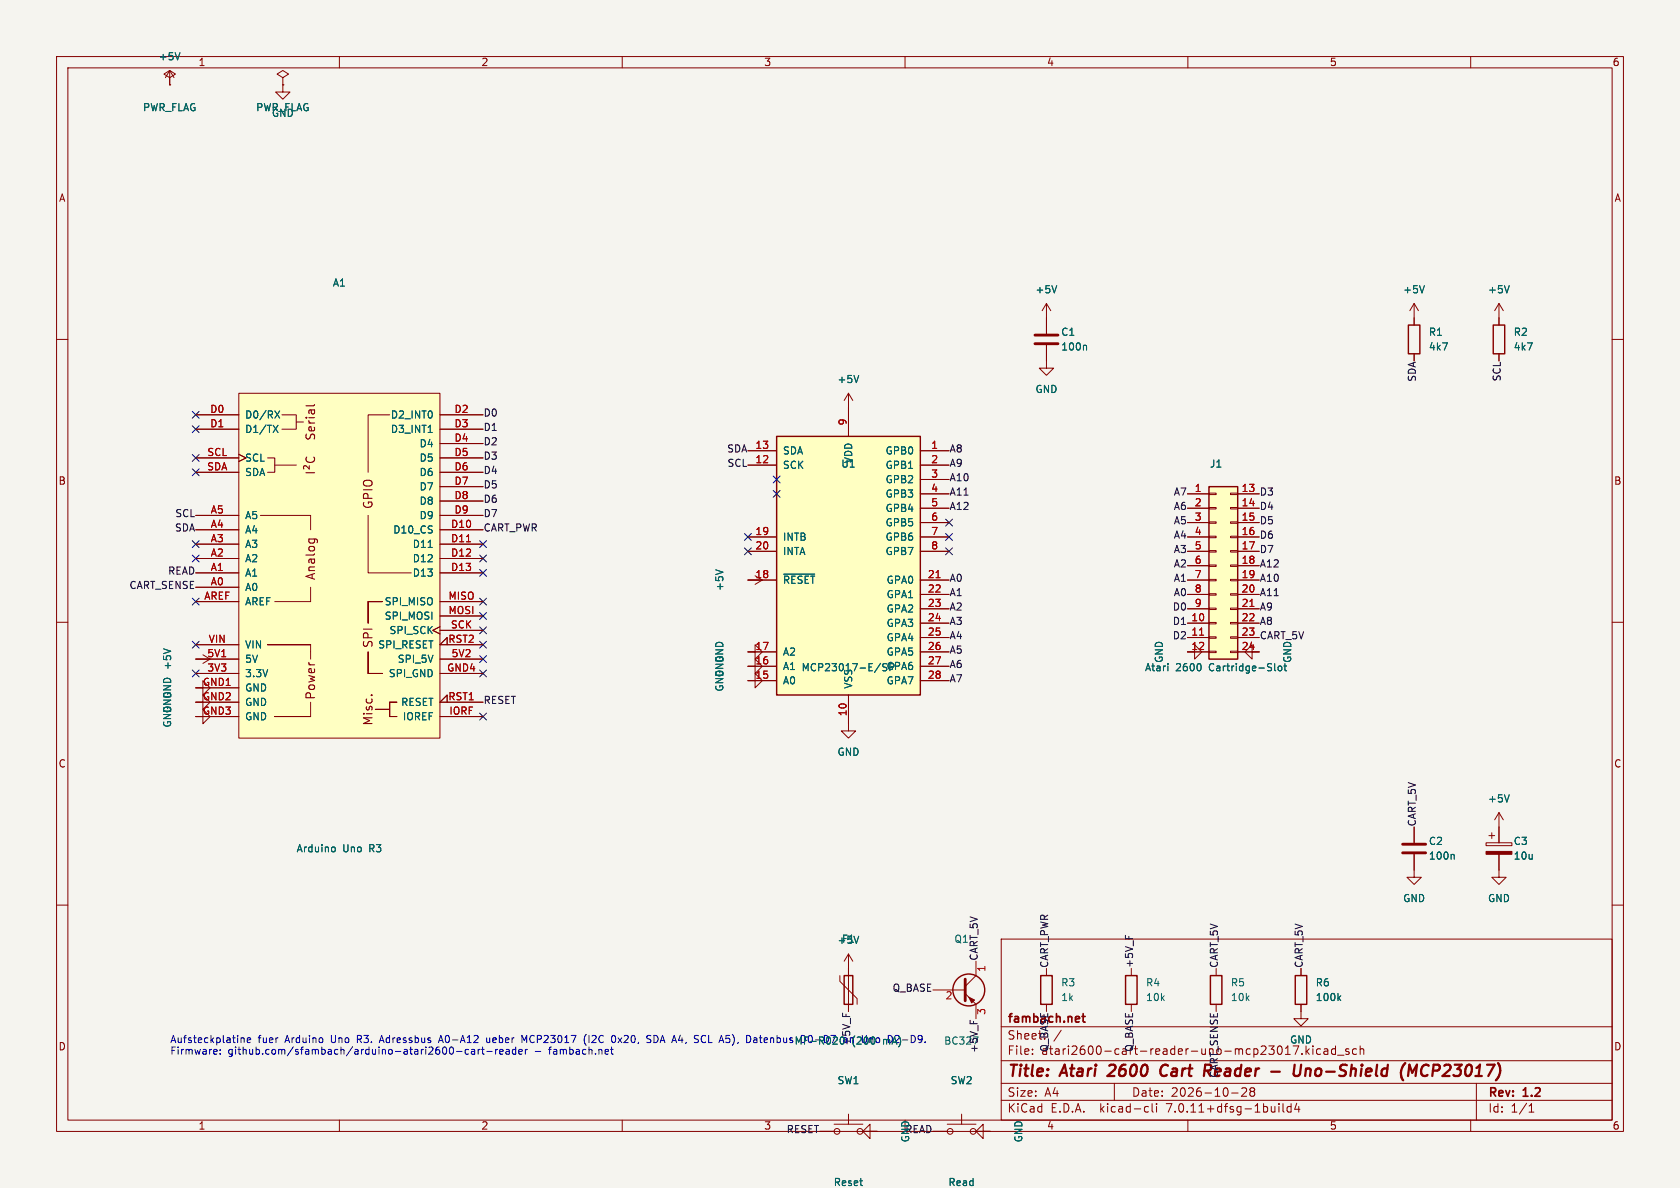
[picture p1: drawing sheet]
<svg xmlns="http://www.w3.org/2000/svg" width="297mm" height="210mm" viewBox="0 0 297 210" stroke-linecap="round" stroke-linejoin="round" font-family="sans-serif">
<path d="M0 0h297v210h-297z" fill="#f5f4ef" stroke="#f5f4ef" stroke-width=".18"/>
<g fill="none" stroke="#840000" stroke-width=".18">
<path d="M10 10h277v190h-277zM12 12h273v186h-273zM30 13.7l1-.6-1-.6-1 .6 1 .6v1.3M30 15h.1M30 12.5l-.8 1.2M30 12.5v2.5M30 12.5l.8 1.2M50 15v1.3h1.3l-1.3 1.2-1.3-1.2h1.3M50 13.7l1-.6-1-.6-1 .6 1 .6v1.3M50 15h.1M60 10v2M110 10v2"/>
<path d="M160 10v2M210 10v2M260 10v2M10 60h2M185 53.6l-.8 1.3M185 53.6v5.4M185 53.6l.8 1.3M250 53.6l-.8 1.3M250 53.6v3.9M250 53.6l.8 1.3M265 53.6v3.9M265 53.6l-.8 1.3"/>
<path d="M265 53.6l.8 1.3M285 60h2M34.6 73.3h7.6M34.6 75.9h7.6M42.2 69.5h35.6v61h-35.6zM49.8 73.3h2.6v2.6h-2.6M52.4 74.6h1.2M68.9 73.3h-3.8v10.2M77.8 73.3h7.6M77.8 75.9h7.6M77.8 78.4h7.6M132.2 79.7h5.1"/>
<path d="M150 69.5v7.6M150 69.5l-.8 1.3M150 69.5l.8 1.3M162.7 79.7h5.1M185 61v4.1h1.3l-1.3 1.2-1.3-1.2h1.3M250 62.5v1.3M265 62.5v1.3M34.6 98.7h7.6M34.6 96.2h7.6M34.6 93.7h7.6M34.6 91.1h7.6M34.6 81h7.6"/>
<path d="M34.6 83.5h7.6M42.2 80.3l1.3 .7-1.3 .6M46 91.1h8.9v2.6M47.3 81h1.3v2.5h-1.3M48.6 82.2h3.8M65.1 91.1v10.2h7.6M77.8 98.7h7.6M77.8 96.2h7.6M77.8 93.7h7.6M77.8 91.1h7.6M77.8 81h7.6M77.8 83.5h7.6"/>
<path d="M77.8 86h7.6M77.8 88.6h7.6M132.2 94.9h5.1M132.2 97.5h5.1M132.2 82.2h5.1M162.7 87.3h5.1M162.7 89.8h5.1M162.7 92.4h5.1M162.7 94.9h5.1M162.7 97.5h5.1M162.7 82.2h5.1M162.7 84.8h5.1"/>
<path d="M209.9 87.3h3.8M209.9 89.8h3.8M209.9 92.4h3.8M209.9 94.9h3.8M209.9 97.5h3.8M213.7 99.9h1.3v.2h-1.3zM213.7 97.3h1.3v.3h-1.3zM213.7 94.8h1.3v.2h-1.3zM213.7 92.3h1.3v.2h-1.3zM213.7 89.7h1.3v.3h-1.3zM213.7 87.2h1.3v.2h-1.3zM217.5 99.9h1.3v.2h-1.3z"/>
<path d="M217.5 97.3h1.3v.3h-1.3zM217.5 94.8h1.3v.2h-1.3zM217.5 92.3h1.3v.2h-1.3zM217.5 89.7h1.3v.3h-1.3zM217.5 87.2h1.3v.2h-1.3zM218.8 87.3h3.8M218.8 89.8h3.8M218.8 92.4h3.8M218.8 94.9h3.8M218.8 97.5h3.8M10 110h2M34.6 119.1h7.6"/>
<path d="M34.6 116.5h7.6M34.6 103.8h7.6M34.6 101.3h7.6M34.6 106.4h7.6M34.6 114h7.6M35.9 115.7l1.2 .8-1.2 .8M47.3 114h7.6zM54.9 103.8v2.6h-6.3M54.9 114v2.5M65.1 115.2v3.9zM65.1 119.1h2.5zM65.1 106.4v3.8z"/>
<path d="M65.1 106.4h2.5zM77.8 110.8l-1.3 .6 1.3 .7M77.8 119.1h7.6M77.8 116.5h7.6M77.8 101.3h7.6M77.8 106.4h7.6M77.8 108.9h7.6M77.8 111.4h7.6M79 114v-1.3l-1.2 1.3h7.6M132.2 102.5h5.1M133.5 115.2v1.3l1.3-1.3-1.3-1.2v1.2h-1.3h5.1M133.5 117.8v1.3l1.3-1.3-1.3-1.3v1.3h-1.3h5.1"/>
<path d="M134.8 102.5l-1.3 .8M162.7 110.2h5.1M162.7 112.7h5.1M162.7 115.2h5.1M162.7 102.5h5.1M162.7 105.1h5.1M162.7 107.6h5.1M162.7 117.8h5.1M209.9 110.2h3.8M209.9 112.7h3.8M209.9 100h3.8M209.9 102.5h3.8"/>
<path d="M209.9 105.1h3.8M209.9 107.6h3.8M211.2 115.2v1.3l1.3-1.3-1.3-1.2v1.2h-1.3h3.8M213.7 115.1h1.3v.3h-1.3zM213.7 112.6h1.3v.2h-1.3zM213.7 110h1.3v.3h-1.3zM213.7 107.5h1.3v.2h-1.3zM213.7 105h1.3v.2h-1.3zM213.7 102.4h1.3v.3h-1.3zM217.5 115.1h1.3v.3h-1.3zM217.5 112.6h1.3v.2h-1.3zM217.5 110h1.3v.3h-1.3z"/>
<path d="M217.5 107.5h1.3v.2h-1.3zM217.5 105h1.3v.2h-1.3zM217.5 102.4h1.3v.3h-1.3zM218.8 115.2h3.8h-1.2v1.3l-1.3-1.3 1.3-1.2v1.2M218.8 110.2h3.8M218.8 112.7h3.8M218.8 100h3.8M218.8 102.5h3.8M218.8 105.1h3.8M218.8 107.6h3.8M285 110h2M35.9 121.6v1.3l1.2-1.3-1.2-1.3v1.3h-1.3h7.6"/>
<path d="M35.9 124.1v1.3l1.2-1.3-1.2-1.2v1.2h-1.3h7.6M35.9 126.7v1.2l1.2-1.2-1.2-1.3v1.3h-1.3h7.6M48.6 126.7h6.3zM54.9 124.1v2.6M66.3 125.4h2.6zM68.9 124.1v2.6zM68.9 126.7h1.3zM68.9 124.1h1.3zM77.8 126.7h7.6M79 124.1v-1.2l-1.2 1.2h7.6M133.5 120.3v1.3l1.3-1.3-1.3-1.2v1.2h-1.3h5.1M150 122.9v6.3h1.3l-1.3 1.3-1.3-1.3h1.3"/>
<path d="M162.7 120.3h5.1M10 160h2M250 151v4.1h1.3l-1.3 1.2-1.3-1.2h1.3M250 146.2v2.8M262.7 149h4.6v.5h-4.6zM263.2 147.7h1M263.7 147.2v1M265 151v4.1h1.3l-1.3 1.2-1.3-1.2h1.3M265 143.6v5.4M265 143.6l-.8 1.3M265 143.6l.8 1.3M285 160h2"/>
<path d="M148.5 172.5v1l3 3v1M150 168.6v10.2M150 168.6l-.8 1.3M150 168.6l.8 1.3M164.9 175h5.7M170.6 175.6l1.9 1.9v2.6M172.5 169.9v2.6l-1.9 1.9M177 166h108v32h-108zM185 171.2v1.3M185 177.5v1.3M200 171.2v1.3M200 177.5v1.3"/>
<path d="M215 171.2v1.3M215 177.5v1.3M230 177.5v2.6h1.3l-1.3 1.2-1.3-1.2h1.3M230 171.2v1.3M60 198v2M110 198v2M147.5 198.7h5M150 197v1.7M167.5 198.7h5M170 197v1.7M177 194.5h108M177 191.5h108"/>
<path d="M177 187.5h108M177 181.5h108M182.5 186.3v.1M182.5 185.5v.1M187.6 182.1l-1.3 2M197 191.5v3M202.6 195.6l.4 .1M203 196.5l-.4 .1M203.7 195.1v1.3l.2 .2M204.5 195.1v.1M204.5 195.6v1M210 198v2"/>
<path d="M217.7 193.2h1.2M219.5 192.4l.6-.1 .2 .1 .1 .3-.9 1.1h.9M221.2 192.9l-.2-.2 .2-.4 .5 .1 .1 .2-.3 .3M221.2 192.9l-.2 .3v.3l.2 .3 .5-.1 .1-.2-.1-.4-.2-.2M221.2 192.9h.3M226.1 195.1v.1M226.1 195.6v1M226.8 195.1v1.3l.2 .2M228.2 195.7l-.4-.1-.3 .3v.4l.2 .2h.5M228.2 195.1v1.5M229.2 195l-.3 1.1h.9M229.6 184.9l-.6 1.5"/>
<path d="M229.6 195.6v1M230.2 186.3v.1M230.9 184.9v1.5M231 185.8l.5 .6M231.5 185.4l-.6 .6M232.1 185.4v1M233.5 185.5l-.5-.1-.3 .3v.4l.2 .2h.6M234.1 185.5h.6v.9M234.7 185.8h-.5a.29 .29 0 0 0-.2 .3 .29 .29 0 0 0 .2 .3l.5-.1M236.1 185.5l-.4-.1-.3 .3v.4l.1 .2h.6M236.1 184.9v1.5M236.5 186.5h1.1"/>
<path d="M238.5 185.5l-.4-.1-.2 .2 .1 .2 .5 .2v.3h-.6M239.8 185.5l-.4-.1-.3 .3v.4l.1 .2h.6M240.5 185.5l.2-.1 .3 .1 .1 .9M240.5 184.9v1.5M260 198v2M261 191.5v6.5M270.3 196.6h.9M270.3 195.5l.4-.4v1.5M144.9 200h2.6M152.5 200h2.6h-1.3v1.3l-1.3-1.3 1.3-1.3v1.3M164.9 200h2.6M172.5 200h2.6h-1.3v1.3l-1.3-1.3 1.3-1.3v1.3"/>
<circle cx="148" cy="200" r=".51"/>
<circle cx="152" cy="200" r=".51"/>
<circle cx="168" cy="200" r=".51"/>
<circle cx="172" cy="200" r=".51"/>
</g>
<path d="M197.1 189.1l-1.3 1.1h1.2M206.1 188.2a1.13 1.13 0 0 0-.9 .7 1.13 1.13 0 0 0 .2 1.2l.3 .1 .5-.1M212.9 189.3h.8M213.1 188.2h.7M213.4 189.3l.6 .9M224.7 189.4h1.6M228.9 188.2l-.2 1.6M230 188.2l-.2 1.6M230.9 189.1a.49 .49 0 0 1 .8 .1l-.1 1M230.9 188.9l-.2 1.3M248.9 190.2l.3-2 .5 1.4 .8-1.4-.2 2M251.7 188.3a1.11 1.11 0 0 0 .1 1.9" fill="none" stroke="#840000" stroke-width=".4"/>
<path d="M191.3 179.7h.5M191.5 179.2v1.3l.3 .2" fill="none" stroke="#840000" stroke-width=".3"/>
<g fill="none" stroke="#006464" stroke-width=".18">
<path d="M31.8 9.3l-.4 1.3M186.8 50.5l-.4 1.3M251.8 50.5l-.4 1.3M266.8 50.5l-.4 1.3M48.3 75.2l.8 1.2M48.6 72.6l.8 1.3M49.1 75.2l-.8 1.2M49.4 72.6l-.8 1.3M75.7 76.4h.7M151.8 66.4l-.4 1.2M191.9 61l.2 .2v.7M75.7 96.8h.7"/>
<path d="M28.9 114.7l1.3 .4M126.5 100.7l1.3 .4M138.5 101.5h5.5M155.7 117.2l-1.1 1.7M156 118.5l.2 .1M156.2 117.4l-.2 .2 .2 .3M206.5 117.3v.1M206.5 117.7v.9M212.3 117.6v.7M225.3 118.4l.2 .2M226 117.9l.2-.2 .4 .2v.4l-.1 .2-.3 .1-.2-.1zM227.2 117.3v1.1l.3 .2"/>
<path d="M28.9 126.3h1.3l-1.3 .7h1.3M29 125.1l-.1 .6h1.3v-.4M29 127.6a.59 .59 0 0 0 .5 .8 .59 .59 0 0 0 .6-.8h-.5v.2M30.1 125.2a.72 .72 0 0 0-1.2 .2 .68 .68 0 0 0 .6 .4 .68 .68 0 0 0 .7-.4l-.1-.4h-.5v.3M30.2 123.8l-1.3 .7h1.3M58.9 149.7l.3 .1 .1 .2-.1 .5-.3 .1M256.9 151l.2 .2v.7M266.8 140.5l-.4 1.3M151.8 165.5l-.4 1.3M236.7 176.4l.3 .5M237 176l-.5 .5"/>
</g>
<g fill="#ffffc2" stroke="#ffffc2" stroke-width=".18">
<path d="M213.7 86h5.1v30.5h-5.1z"/>
<path d="M137.3 77.1h25.4v45.8h-25.4z"/>
<path d="M42.2 69.5h35.6v61h-35.6z"/>
</g>
<g fill="none" stroke="#840000" stroke-width=".25">
<path d="M249 57.5h2v5h-2zM264 57.5h2v5h-2zM137.3 77.1h25.4v45.8h-25.4zM213.7 86h5.1v30.5h-5.1zM149.2 172.5h1.6v5h-1.6zM184 172.5h2v5h-2zM199 172.5h2v5h-2zM214 172.5h2v5h-2zM229 172.5h2v5h-2z"/>
<circle cx="171.3" cy="175" r="2.82"/>
</g>
<path d="M82.5 95.8h.7M165.5 102.1h.7M212.1 112.3h.7M221 107.2h.7" fill="none" stroke="#a90000" stroke-width=".18"/>
<path d="M183 59.2h4M183 60.8h4M248 150.8h4M248 149.2h4M170.6 173.1v3.8" fill="none" stroke="#840000" stroke-width=".51"/>
<g fill="#840000" stroke="#840000" stroke-width=".18">
<path d="M262.7 150.5h4.6v.5h-4.6z"/>
<path d="M171.3 176.3l1 .5-.5 .5z"/>
</g>
<g fill="none" stroke="#840000" stroke-width=".19">
<path d="M54.1 73.8h.1M54.2 76.7l-.1 .6 .1 .2h.5l.3-.6 .3-.2 .3 .3-.1 .6M54.6 74.3l.1 .3 .2 .2M54.6 74.8h1M54.6 73.8h1M55 72.5v.5a.3 .3 0 0 0 .3 .2 .3 .3 0 0 0 .3-.2l-.1-.5M55.5 75.5l.1 .4-.2 .3-.7-.1v-.6l.3-.1 .1 .8M55.6 72.5h-.9v.6M55.6 71.5l-.2 .2h-1.3M54.1 83.6h1.5M54.2 80.8a.61 .61 0 0 0 0 .8 .61 .61 0 0 0 .8 .1 .57 .57 0 0 0 .5-.2 .57 .57 0 0 0 0-.7M54.6 95.3h1.2l.3 .3"/>
<path d="M54.7 95.3l-.1 .4M54.7 82.3v.6l-.5-.5a.31 .31 0 0 0-.5 .1v.4M55.5 95.3l.1 .4M65.6 122.9h.2"/>
</g>
<path d="M149 179.1v.6M199 165.3v.6M171.5 180.4v.6" fill="none" stroke="#0f0f0f" stroke-width=".18"/>
<g fill="none" stroke="#0000c2" stroke-width=".18">
<path d="M38.3 185.6l.1 .2-.6 .1M38.9 186.2v.2M38.9 185.6v.1M42.6 183.5v.8M42.6 183.6l.2-.1h.3l.1 .8M43.7 183.9l.6-.1v-.3h-.4l-.2 .1 .1 .6h.5M67.2 183.9h.6M67.5 183l-.4 1.3M77.6 183.9h.6M77.9 183l-.4 1.3M80.7 185.9h1M82.8 185.6l-.3-.1-.3 .2 .2 .6h.4"/>
<path d="M83.4 185.6h.5v.8M83.9 185.8l-.4 .1-.2 .1 .2 .4 .4-.1M84.5 185.5v.9M84.9 185.5l-.4 .2M85.1 185.5h.5M85.3 185.1v1.1l.3 .2M86 185.9h1M86 183.5l.1 .7 .3 .1 .2-.1M87.6 185.5v.9M88 185.5l-.4 .2M88.3 185.9l.6-.1v-.2l-.4-.1-.2 .2 .1 .6h.5M89.5 185.6h.5v.8"/>
<path d="M90 185.8l-.4 .1-.2 .1 .2 .4 .4-.1M91.2 185.6l-.4-.1-.2 .2 .1 .6h.5M91.2 185.1v1.3M91.7 185.9l.6-.1v-.2l-.4-.1-.2 .2 .1 .6h.5M92.9 185.5v.9M93.1 183l-.4 .9-.4-.9v1.3M93.2 185.5l-.3 .2M103.6 182.9a1.47 1.47 0 0 0 0 1.8M104.1 183v1.3M108.1 185.1v1.1l.3 .2M108.5 183a.79 .79 0 0 1 0 1.3M114.6 183.6l.3 .2 .2 .3-.3 .2h-.3"/>
<path d="M114.6 183l.5 .1M115.9 183h-.3v1.3h.3M124.1 184.1l.3 .2 .3-.1M124.7 183.1l-.3-.1-.3 .2M133.4 183.5h.2l.2 .1v.7M133.8 184.2l-.4 .1M133.8 183.8h-.4M155.3 183.5h-.3l-.1 .2v.5l.4 .1"/>
</g>
<g fill="none" stroke="#000084" stroke-width=".18">
<path d="M34 72.7l1.2 1.2M34 75.3l1.2 1.2M35.2 72.7l-1.2 1.2M35.2 75.3l-1.2 1.2M34 82.9l1.2 1.2M34 98.1l1.2 1.2M34 95.6l1.2 1.2M34 80.3l1.2 1.3M35.2 82.9l-1.2 1.2M35.2 98.1l-1.2 1.2M35.2 95.6l-1.2 1.2M35.2 80.3l-1.2 1.3"/>
<path d="M84.8 98.1l1.2 1.2M84.8 95.6l1.2 1.2M86 98.1l-1.2 1.2M86 95.6l-1.2 1.2M131.6 96.9l1.2 1.2M131.6 94.3l1.2 1.2M132.8 96.9l-1.2 1.2M132.8 94.3l-1.2 1.2M136.7 84.2l1.2 1.2M136.7 86.7l1.2 1.2M137.9 84.2l-1.2 1.2M137.9 86.7l-1.2 1.2"/>
<path d="M167.2 94.3l1.2 1.2M167.2 96.9l1.2 1.2M167.2 91.8l1.2 1.2M168.4 94.3l-1.2 1.2M168.4 96.9l-1.2 1.2M168.4 91.8l-1.2 1.2M34 105.7l1.2 1.3M34 113.4l1.2 1.2M34 118.4l1.2 1.3M35.2 105.7l-1.2 1.3M35.2 113.4l-1.2 1.2M35.2 118.4l-1.2 1.3"/>
<path d="M84.8 105.7l1.2 1.3M84.8 100.7l1.2 1.2M84.8 115.9l1.2 1.2M84.8 110.8l1.2 1.2M84.8 118.4l1.2 1.3M84.8 108.3l1.2 1.2M84.8 113.4l1.2 1.2M86 105.7l-1.2 1.3M86 100.7l-1.2 1.2M86 115.9l-1.2 1.2M86 110.8l-1.2 1.2M86 118.4l-1.2 1.3"/>
<path d="M86 108.3l-1.2 1.2M86 113.4l-1.2 1.2M84.8 126.1l1.2 1.2M86 126.1l-1.2 1.2"/>
</g>
<g font-size="2.8" fill="#840000">
<text x="178" y="190.9">Title:</text>
<text x="187.7" y="190.9">Atari</text>
<text x="196.8" y="190.9">2600</text>
<text x="206.8" y="190.9">Cart</text>
<text x="215.3" y="190.9">Reader</text>
<text x="227.9" y="190.9">-</text>
<text x="232.7" y="190.9">Uno-Shield</text>
<text x="252.5" y="190.9">(MCP23017)</text>
</g>
<g font-size="2.1" fill="#840000">
<text x="66.1" y="90.1" transform="rotate(-90 66.1 90.1)">GPIO</text>
<text x="56" y="102.7" transform="rotate(-90 56 102.7)">Analog</text>
<text x="66.1" y="114.7" transform="rotate(-90 66.1 114.7)">SPI</text>
<text x="56" y="123.8" transform="rotate(-90 56 123.8)">Power</text>
<text x="66.1" y="128.4" transform="rotate(-90 66.1 128.4)">Misc.</text>
<text x="178" y="181.2">fambach.net</text>
<text x="178" y="186.7">File:</text>
<text x="184.1" y="186.7">atari2600-cart-reader-uno-mcp23017.kicad_sch</text>
<text x="178" y="196.9">KiCad</text>
<text x="178" y="194.1">Size:</text>
<text x="184.7" y="194.1">A4</text>
<text x="185.7" y="196.9">E.D.A.</text>
<text x="194.6" y="196.9">kicad-cli</text>
<text x="200" y="194.1">Date:</text>
<text x="206.5" y="196.9">7.0.11+dfsg-1build4</text>
<text x="207" y="194.1">2026-10-28</text>
<text x="263" y="194.3">Rev:</text>
<text x="263" y="196.9">Id:</text>
<text x="267.1" y="196.9">1/1</text>
<text x="269.4" y="194.3">1.2</text>
</g>
<text font-size="2.1" fill="#0f0f0f" x="178" y="184">Sheet:</text>
<g font-size="1.8" fill="#006464">
<text x="28" y="10.9">+5V</text>
<text x="25.2" y="19.9">PWR_FLAG</text>
<text x="45.2" y="19.9">PWR_FLAG</text>
<text x="48" y="20.9">GND</text>
<text x="58.7" y="50.9">A1</text>
<text x="183" y="52.1">+5V</text>
<text x="248" y="52.1">+5V</text>
<text x="263" y="52.1">+5V</text>
<text x="187.5" y="59.6">C1</text>
<text x="252.5" y="59.6">R1</text>
<text x="267.5" y="59.6">R2</text>
<text x="187.5" y="62.2">100n</text>
<text x="252.5" y="62.2">4k7</text>
<text x="267.5" y="62.2">4k7</text>
<text x="148" y="67.9">+5V</text>
<text x="183" y="69.7">GND</text>
<text x="43.2" y="74.2">D0/RX</text>
<text x="43.2" y="76.7">D1/TX</text>
<text x="69" y="74.2">D2_INT0</text>
<text x="69" y="76.7">D3_INT1</text>
<text x="43.2" y="81.8">SCL</text>
<text x="74.1" y="79.3">D4</text>
<text x="74.1" y="81.8">D5</text>
<text x="138.3" y="83.1">SCK</text>
<text x="138.3" y="80.5">SDA</text>
<text x="148.6" y="82.9">U1</text>
<text x="150.9" y="82" transform="rotate(-90 150.9 82)">VDD</text>
<text x="156.5" y="80.5">GPB0</text>
<text x="156.5" y="83.1">GPB1</text>
<text x="213.8" y="82.9">J1</text>
<text x="43.2" y="84.4">SDA</text>
<text x="74.1" y="84.4">D6</text>
<text x="74.1" y="86.9">D7</text>
<text x="74.1" y="89.4">D8</text>
<text x="156.5" y="85.6">GPB2</text>
<text x="156.5" y="88.2">GPB3</text>
<text x="43.2" y="94.5">A4</text>
<text x="43.2" y="92">A5</text>
<text x="69.4" y="94.5">D10_CS</text>
<text x="74.1" y="92">D9</text>
<text x="138.3" y="95.8">INTB</text>
<text x="156.5" y="90.7">GPB4</text>
<text x="156.5" y="93.2">GPB5</text>
<text x="156.5" y="95.8">GPB6</text>
<text x="43.2" y="99.6">A2</text>
<text x="43.2" y="97.1">A3</text>
<text x="72.9" y="97.1">D11</text>
<text x="72.9" y="99.6">D12</text>
<text x="138.3" y="98.3">INTA</text>
<text x="156.5" y="98.3">GPB7</text>
<text x="43.2" y="104.7">A0</text>
<text x="43.2" y="102.1">A1</text>
<text x="43.2" y="107.2">AREF</text>
<text x="67.9" y="107.2">SPI_MISO</text>
<text x="72.9" y="102.1">D13</text>
<text x="128.1" y="104.6" transform="rotate(-90 128.1 104.6)">+5V</text>
<text x="138.3" y="103.4">~{RESET}</text>
<text x="156.6" y="103.4">GPA0</text>
<text x="156.6" y="105.9">GPA1</text>
<text x="67.9" y="109.8">SPI_MOSI</text>
<text x="68.8" y="112.3">SPI_SCK</text>
<text x="156.6" y="108.5">GPA2</text>
<text x="156.6" y="111">GPA3</text>
<text x="156.6" y="113.6">GPA4</text>
<text x="43.2" y="119.9">3.3V</text>
<text x="43.2" y="117.4">5V</text>
<text x="43.2" y="114.8">VIN</text>
<text x="66.8" y="114.8">SPI_RESET</text>
<text x="68.6" y="119.9">SPI_GND</text>
<text x="70.2" y="117.4">SPI_5V</text>
<text x="128.1" y="119.8" transform="rotate(-90 128.1 119.8)">GND</text>
<text x="138.3" y="118.6">A1 MCP23017-E/SP</text>
<text x="138.3" y="116.1">A2</text>
<text x="156.6" y="116.1">GPA5</text>
<text x="156.6" y="118.6">GPA6</text>
<text x="202.3" y="118.9">Atari</text>
<text x="205.8" y="117.3" transform="rotate(-90 205.8 117.3)">GND</text>
<text x="207.8" y="118.9">2600</text>
<text x="213.9" y="118.9">Cartridge-Slot</text>
<text x="228.5" y="117.3" transform="rotate(-90 228.5 117.3)">GND</text>
<text x="30.5" y="123.6" transform="rotate(-90 30.5 123.6)">GND +5V</text>
<text x="43.2" y="122.5">GND</text>
<text x="43.2" y="125">GND</text>
<text x="70.8" y="125">RESET</text>
<text x="128.1" y="122.4" transform="rotate(-90 128.1 122.4)">GND GND</text>
<text x="138.3" y="121.2">A0</text>
<text x="150.9" y="121.8" transform="rotate(-90 150.9 121.8)">VSS</text>
<text x="156.6" y="121.2">GPA7</text>
<text x="43.2" y="127.5">GND</text>
<text x="71.1" y="127.5">IOREF</text>
<text x="148" y="133.8">GND</text>
<text x="263" y="142.1">+5V</text>
<text x="252.5" y="149.6">C2</text>
<text x="267.5" y="149.6">C3</text>
<text x="52.3" y="150.9">Arduino</text>
<text x="60.6" y="150.9">Uno</text>
<text x="65.4" y="150.9">R3</text>
<text x="252.5" y="152.2">100n</text>
<text x="267.5" y="152.2">10u</text>
<text x="248" y="159.7">GND</text>
<text x="263" y="159.7">GND</text>
<text x="148" y="167.1">+5V</text>
<text x="148.7" y="166.9">F1</text>
<text x="168.6" y="166.9">Q1</text>
<text x="187.5" y="174.6">R3</text>
<text x="187.5" y="177.2">1k</text>
<text x="202.5" y="174.6">R4</text>
<text x="202.5" y="177.2">10k</text>
<text x="217.5" y="174.6">R5</text>
<text x="217.5" y="177.2">10k</text>
<text x="232.5" y="174.6">R6</text>
<text x="232.5" y="177.2">100k</text>
<text x="140.4" y="184.9">MF-R020</text>
<text x="144.5" y="184.6">D0-D7 (200</text>
<text x="150.5" y="184.9" transform="rotate(-90 150.5 184.9)">+5V_F</text>
<text x="150.6" y="184.9">(200</text>
<text x="152.2" y="184.6">an</text>
<text x="155.7" y="184.6">Uno</text>
<text x="228" y="184.7">GND</text>
<text x="148" y="191.9">SW1</text>
<text x="168" y="191.9">SW2</text>
<text x="160.9" y="202" transform="rotate(-90 160.9 202)">GND</text>
<text x="180.9" y="202" transform="rotate(-90 180.9 202)">GND</text>
<text x="147.3" y="209.9">Reset</text>
<text x="167.6" y="209.9">Read</text>
</g>
<g font-size="1.8" fill="#840000">
<text x="35" y="11.9">1</text>
<text x="85" y="11.9">2</text>
<text x="135" y="11.9">3</text>
<text x="185" y="11.9">4</text>
<text x="235" y="11.9">5</text>
<text x="285" y="11.9">6</text>
<text x="10.3" y="35.9">A</text>
<text x="285.3" y="35.9">A</text>
<text x="10.3" y="85.9">B</text>
<text x="285.3" y="85.9">B</text>
<text x="10.3" y="135.9">C</text>
<text x="285.3" y="135.9">C</text>
<text x="10.3" y="185.9">D</text>
<text x="285.3" y="185.9">D</text>
<text x="35" y="199.9">1</text>
<text x="85" y="199.9">2</text>
<text x="135" y="199.9">3</text>
<text x="185" y="199.9">4</text>
<text x="235" y="199.9">5</text>
<text x="285" y="199.9">6</text>
</g>
<g font-size="1.8" fill="#0f0f0f">
<text x="250.5" y="67.6" transform="rotate(-90 250.5 67.6)">SDA</text>
<text x="265.5" y="67.5" transform="rotate(-90 265.5 67.5)">SCL</text>
<text x="85.4" y="73.8">D0</text>
<text x="85.4" y="76.4">D1</text>
<text x="85.4" y="81.5">D3</text>
<text x="85.4" y="78.9">D2</text>
<text x="128.4" y="80.2">SDA</text>
<text x="128.5" y="82.7">SCL</text>
<text x="167.8" y="82.7">A9</text>
<text x="167.8" y="80.2">A8</text>
<text x="85.4" y="86.5">D5</text>
<text x="85.4" y="89.1">D6</text>
<text x="85.4" y="84">D4</text>
<text x="167.8" y="87.8">A11</text>
<text x="167.8" y="85.3">A10</text>
<text x="207.4" y="87.8">A7</text>
<text x="222.6" y="87.8">D3</text>
<text x="30.8" y="94.2">SDA</text>
<text x="30.9" y="91.6">SCL</text>
<text x="85.4" y="91.6">D7</text>
<text x="85.4" y="94.2">CART_PWR</text>
<text x="167.8" y="90.4">A12</text>
<text x="207.4" y="90.4">A6</text>
<text x="207.4" y="92.9">A5</text>
<text x="207.4" y="95.4">A4</text>
<text x="222.6" y="92.9">D5</text>
<text x="222.6" y="90.4">D4</text>
<text x="222.6" y="95.4">D6</text>
<text x="29.6" y="101.8">READ</text>
<text x="207.4" y="100.5">A2</text>
<text x="207.4" y="98">A3</text>
<text x="222.6" y="98">D7</text>
<text x="222.6" y="100.5">A12</text>
<text x="22.8" y="104.3">CART_SENSE</text>
<text x="167.8" y="105.6">A1</text>
<text x="167.8" y="103.1">A0</text>
<text x="207.4" y="105.6">A0</text>
<text x="207.4" y="103.1">A1</text>
<text x="222.6" y="103.1">A10</text>
<text x="222.6" y="105.6">A11</text>
<text x="167.8" y="113.2">A4</text>
<text x="167.8" y="110.7">A3</text>
<text x="167.8" y="108.1">A2</text>
<text x="207.2" y="113.2">D2</text>
<text x="207.2" y="110.7">D1</text>
<text x="207.2" y="108.1">D0</text>
<text x="222.6" y="110.7">A8</text>
<text x="222.6" y="113.2">CART_5V</text>
<text x="222.6" y="108.1">A9</text>
<text x="167.8" y="118.3">A6</text>
<text x="167.8" y="115.8">A5</text>
<text x="85.4" y="124.6">RESET</text>
<text x="167.8" y="120.8">A7</text>
<text x="250.5" y="146.2" transform="rotate(-90 250.5 146.2)">CART_5V</text>
<text x="173.1" y="169.9" transform="rotate(-90 173.1 169.9)">CART_5V</text>
<text x="185.5" y="171.2" transform="rotate(-90 185.5 171.2)">CART_PWR</text>
<text x="200.5" y="171.2" transform="rotate(-90 200.5 171.2)">+5V_F</text>
<text x="215.5" y="171.2" transform="rotate(-90 215.5 171.2)">CART_5V</text>
<text x="230.5" y="171.2" transform="rotate(-90 230.5 171.2)">CART_5V</text>
<text x="157.7" y="175.5">Q_BASE</text>
<text x="173.1" y="186.2" transform="rotate(-90 173.1 186.2)">+5V_F</text>
<text x="185.5" y="186" transform="rotate(-90 185.5 186)">Q_BASE</text>
<text x="200.5" y="186" transform="rotate(-90 200.5 186)">Q_BASE</text>
<text x="215.5" y="190.6" transform="rotate(-90 215.5 190.6)">CART_SENSE</text>
<text x="139" y="200.5">RESET</text>
<text x="159.9" y="200.5">READ</text>
</g>
<g font-size="1.8" fill="#a90000">
<text x="37.1" y="73.1">D0</text>
<text x="37.1" y="75.6">D1</text>
<text x="80.2" y="73.1">D2</text>
<text x="80.2" y="75.6">D3</text>
<text x="149.7" y="75.3" transform="rotate(-90 149.7 75.3)">9</text>
<text x="36.5" y="83.2">SDA</text>
<text x="36.6" y="80.7">SCL</text>
<text x="80.2" y="78.2">D4</text>
<text x="80.2" y="80.7">D5</text>
<text x="80.2" y="83.2">D6</text>
<text x="133.4" y="82">12</text>
<text x="133.4" y="79.4">13</text>
<text x="164.5" y="79.4">1</text>
<text x="164.5" y="82">2</text>
<text x="80.2" y="85.8">D7</text>
<text x="80.2" y="88.3">D8</text>
<text x="164.5" y="84.5">3</text>
<text x="164.5" y="87">4</text>
<text x="164.5" y="89.6">5</text>
<text x="211.1" y="87">1</text>
<text x="211.1" y="89.6">2</text>
<text x="219.4" y="87">13</text>
<text x="219.4" y="89.6">14</text>
<text x="37.2" y="95.9">A3</text>
<text x="37.2" y="93.4">A4</text>
<text x="37.2" y="90.9">A5</text>
<text x="79.6" y="93.4">D10</text>
<text x="79.6" y="95.9">D11</text>
<text x="80.2" y="90.9">D9</text>
<text x="133.4" y="94.7">19</text>
<text x="164.5" y="92.1">6</text>
<text x="164.5" y="94.7">7</text>
<text x="211.1" y="92.1">3</text>
<text x="211.1" y="94.7">4</text>
<text x="219.4" y="92.1">15</text>
<text x="219.4" y="94.7">16</text>
<text x="37.2" y="101">A1</text>
<text x="37.2" y="98.5">A2</text>
<text x="79.6" y="98.5">D12</text>
<text x="79.6" y="101">D13</text>
<text x="133.4" y="97.2">20</text>
<text x="164.5" y="97.2">8</text>
<text x="211.1" y="97.2">5</text>
<text x="211.1" y="99.7">6</text>
<text x="219.4" y="97.2">17</text>
<text x="219.4" y="99.7">18</text>
<text x="36" y="106.1">AREF</text>
<text x="37.2" y="103.6">A0</text>
<text x="79.2" y="106.1">MISO</text>
<text x="133.4" y="102.3">18</text>
<text x="163.9" y="102.3">21</text>
<text x="163.9" y="104.8">22</text>
<text x="163.9" y="107.4">23</text>
<text x="211.1" y="102.3">7</text>
<text x="211.1" y="104.8">8</text>
<text x="211.1" y="107.4">9</text>
<text x="219.4" y="102.3">19</text>
<text x="219.4" y="104.8">20</text>
<text x="219.4" y="107.4">21</text>
<text x="36.8" y="113.7">VIN</text>
<text x="79.2" y="113.7">RST2</text>
<text x="79.2" y="108.6">MOSI</text>
<text x="79.6" y="111.2">SCK</text>
<text x="163.9" y="109.9">24</text>
<text x="163.9" y="112.4">25</text>
<text x="210.5" y="109.9">10</text>
<text x="210.5" y="112.4">11</text>
<text x="219.4" y="109.9">22</text>
<text x="219.4" y="112.4">23</text>
<text x="36.6" y="118.8">3V3</text>
<text x="36.6" y="116.3">5V1</text>
<text x="78.9" y="118.8">GND4</text>
<text x="79.7" y="116.3">5V2</text>
<text x="133.4" y="117.5">16</text>
<text x="133.4" y="115">17</text>
<text x="163.9" y="115">26</text>
<text x="163.9" y="117.5">27</text>
<text x="210.5" y="115">12</text>
<text x="219.4" y="115">24</text>
<text x="35.8" y="121.3">GND1</text>
<text x="35.8" y="123.9">GND2</text>
<text x="79.2" y="123.9">RST1</text>
<text x="133.4" y="120.1">15</text>
<text x="163.9" y="120.1">28</text>
<text x="35.8" y="126.4">GND3</text>
<text x="79.3" y="126.4">IORF</text>
<text x="149.7" y="126.7" transform="rotate(-90 149.7 126.7)">10</text>
<text x="174.5" y="171.9" transform="rotate(-90 174.5 171.9)">1</text>
<text x="167.1" y="177">2</text>
<text x="174.5" y="179.5" transform="rotate(-90 174.5 179.5)">3</text>
</g>
<g font-size="1.8" fill="#0000c2">
<text x="30" y="184.6">Aufsteckplatine</text>
<text x="45.6" y="184.6">fuer</text>
<text x="50.5" y="184.6">Arduino</text>
<text x="58.8" y="184.6">Uno</text>
<text x="63.6" y="184.6">R3.</text>
<text x="67.8" y="184.6">Adressbus</text>
<text x="78.5" y="184.6">A0-A12</text>
<text x="87.1" y="184.6">ueber</text>
<text x="93.5" y="184.6">MCP23017</text>
<text x="104.7" y="184.6">(I2C</text>
<text x="109.8" y="184.6">0x20,</text>
<text x="116.2" y="184.6">SDA A4,</text>
<text x="125" y="184.6">SCL A5),</text>
<text x="134.6" y="184.6">Datenbus</text>
<text x="156.2" y="184.9">mA) D2-D9. BC327</text>
<text x="30" y="186.6">Firmware:</text>
<text x="40.3" y="186.6">github.com/sfambach/arduino-atari2600-cart-reader</text>
<text x="94.6" y="186.6">-</text>
<text x="97.4" y="186.6">fambach.net</text>
</g>
</svg>
